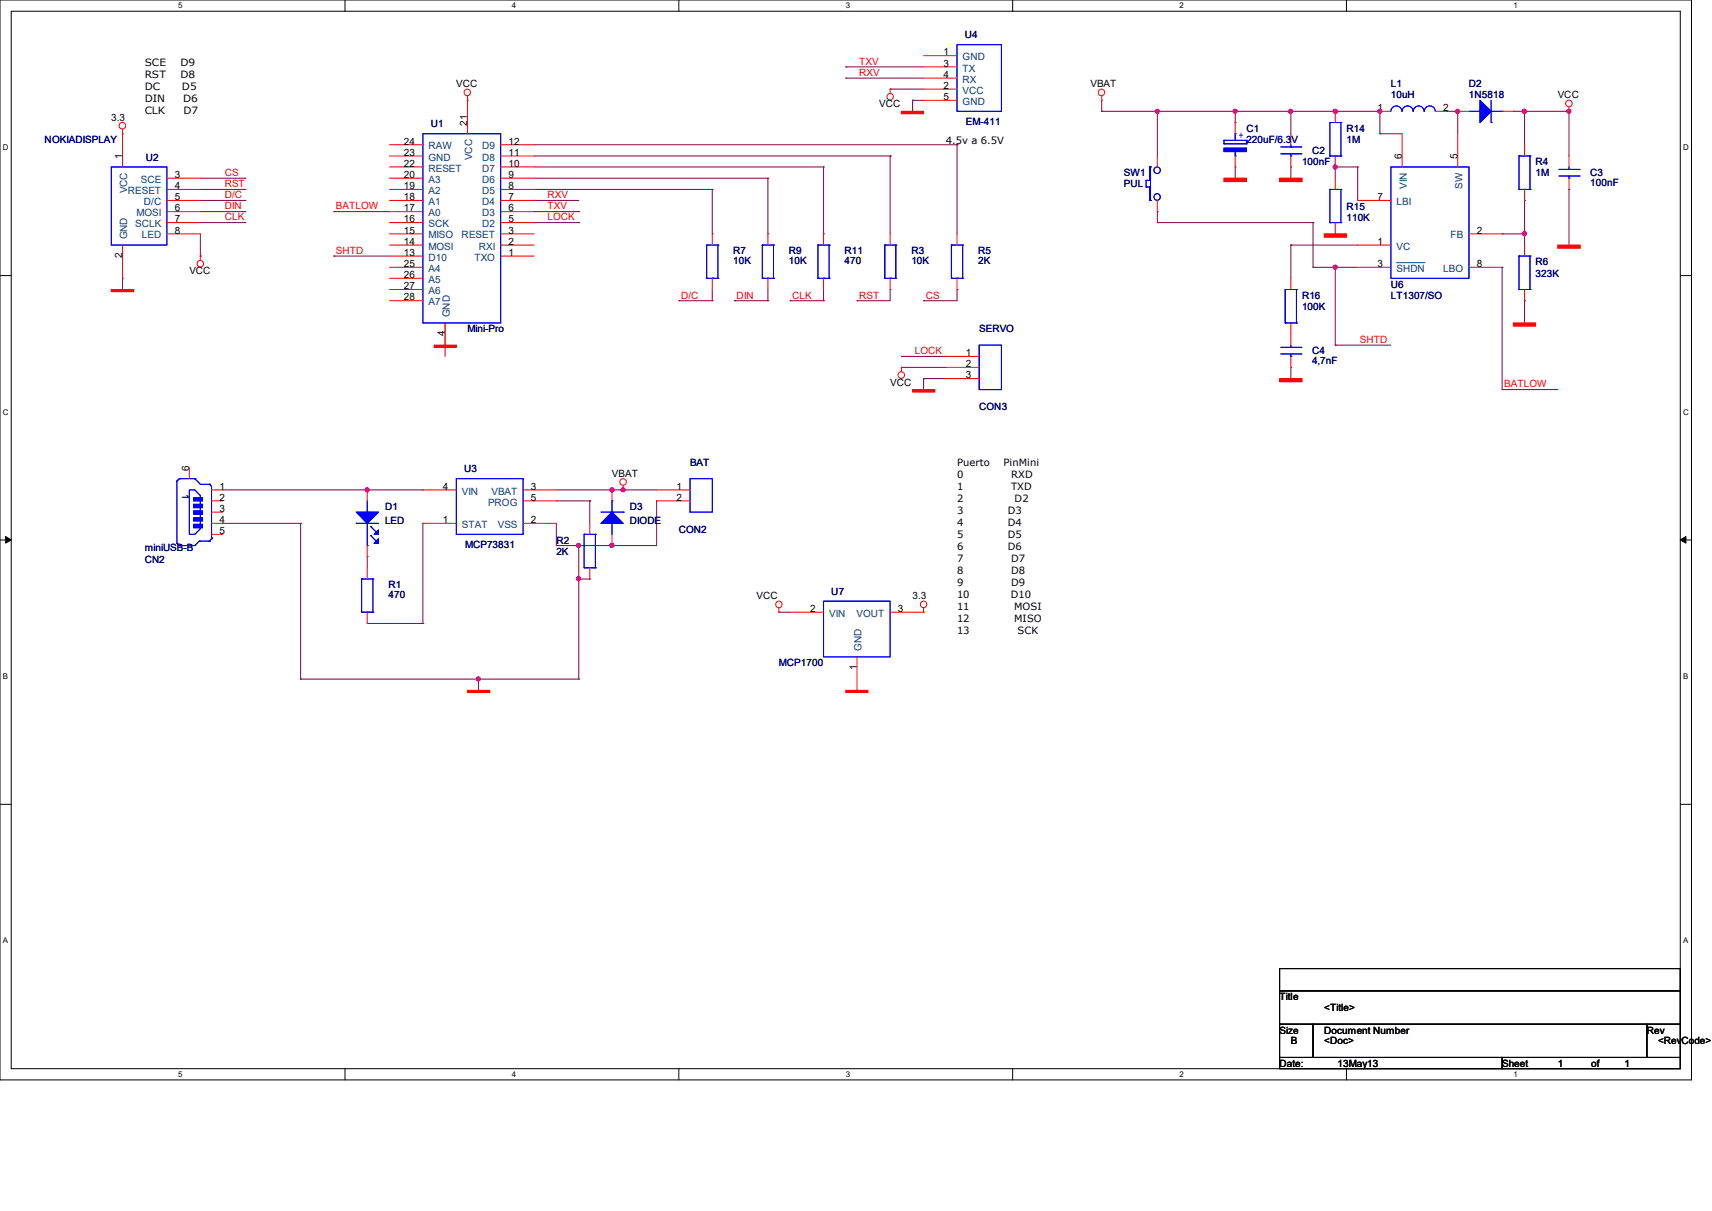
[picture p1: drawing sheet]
<svg xmlns="http://www.w3.org/2000/svg" width="297mm" height="210mm" viewBox="0 0 297 210" stroke-linecap="round" stroke-linejoin="round" font-family="sans-serif">
<path d="M0 0h293.5v187.3h-293.5zM1.9 1.9h289.6v183.4h-289.6z" fill="none" stroke="#000" stroke-width=".17"/>
<g fill="#fff">
<path d="M30.9 .2h.8v1.5h-.8z"/>
<path d="M30.9 185.5h.8v1.6h-.8z"/>
</g>
<path d="M59.9 0v1.9M59.9 185.3v2" fill="none" stroke="#000" stroke-width=".17"/>
<g fill="#fff">
<path d="M88.8 .2h.8v1.5h-.8z"/>
<path d="M88.8 185.5h.8v1.6h-.8z"/>
</g>
<path d="M117.8 0v1.9M117.8 185.3v2" fill="none" stroke="#000" stroke-width=".17"/>
<g fill="#fff">
<path d="M146.7 .2h.8v1.5h-.8z"/>
<path d="M146.7 185.5h.8v1.6h-.8z"/>
</g>
<path d="M175.7 0v1.9M175.7 185.3v2" fill="none" stroke="#000" stroke-width=".17"/>
<g fill="#fff">
<path d="M204.6 .2h.8v1.5h-.8z"/>
<path d="M204.6 185.5h.8v1.6h-.8z"/>
</g>
<path d="M233.6 0v1.9M233.6 185.3v2" fill="none" stroke="#000" stroke-width=".17"/>
<g fill="#fff">
<path d="M262.6 .2h.7v1.5h-.7z"/>
<path d="M262.6 185.5h.7v1.6h-.7z"/>
<path d="M.5 24.8h1v1.6h-1z"/>
<path d="M292 24.8h1v1.6h-1z"/>
<path d="M.5 70.7h1v1.5h-1z"/>
<path d="M292 70.7h1v1.5h-1z"/>
</g>
<path d="M0 47.8h1.9M291.5 47.8h2" fill="none" stroke="#000" stroke-width=".17"/>
<g fill="#fff">
<path d="M.5 116.5h.9v1.6h-.9z"/>
<path d="M292 116.5h.9v1.6h-.9z"/>
</g>
<path d="M0 93.6h1.9M291.5 93.6h2" fill="none" stroke="#000" stroke-width=".17"/>
<path d="M1 93l.9 .6-.9 .6zM291.5 93.6l1-.6v1.2z" fill="#000" stroke="#000" stroke-width=".17"/>
<g fill="#fff">
<path d="M.5 162.4h.9v1.5h-.9z"/>
<path d="M292 162.4h.9v1.5h-.9z"/>
</g>
<path d="M0 139.5h1.9M291.5 139.5h2M222 168h69.5v3.8h-69.5zM222 171.8h69.5v5.8h-69.5zM222 177.6h5.8v5.8h-5.8zM227.8 177.6h57.9v5.8h-57.9zM285.7 177.6h5.8v5.8h-5.8zM222 183.4h38.6v1.9h-38.6zM260.6 183.4h30.9v1.9h-30.9z" fill="none" stroke="#000" stroke-width=".17"/>
<g fill="none" stroke="#800040" stroke-width=".17">
<path d="M146.7 13.5h.1M146.7 11.6h.1M146.7 13.5h13.5M146.7 11.6h13.5M154.4 15.5h.1M154.4 15.5h5.8M158.3 17.4h.1M158.3 17.4h1.9M158.3 17.4v1.9M191.1 19.3h.1M191.1 19.3h48.3M191.1 17.4v1.9"/>
<path d="M200.8 19.3h.1M200.8 19.3v7.8M214.3 19.3h.1M214.3 19.3v2M223.9 19.3h.1M223.9 19.3v3.9M231.6 19.3h.1M239.4 19.3h.1M239.4 19.3v3.9M251 19.3h.1M251 19.3h1.9M252.9 19.3h.1"/>
<path d="M252.9 19.3v3.9M262.6 19.3h.1M262.6 19.3h9.6M264.5 19.3h.1M264.5 19.3v5.8M272.2 19.3h.1M272.2 19.3v7.8M34.8 32.9h7.7M34.8 36.7h7.7M34.8 30.9h7.7M34.8 34.8h7.7M34.8 38.6h7.7"/>
<path d="M42.5 32.9h.1M42.5 30.9h.1M42.5 34.8h.1M42.5 36.7h.1M42.5 38.6h.1M57.9 36.7h.1M57.9 36.7h9.7M92.7 34.8h.1M92.7 32.9h30.9M92.7 36.7h7.7M92.7 30.9h40.5M92.7 34.8h7.7"/>
<path d="M92.7 38.6h7.7M92.7 29h50.2M92.7 27.1h61.7M92.7 25.1h73.3M100.4 36.7h.1M100.4 38.6h.1M123.6 32.9h.1M123.6 32.9v7.7M133.2 30.9h.1M133.2 30.9v9.7M142.9 29h.1M142.9 29v11.6"/>
<path d="M154.4 27.1h.1M154.4 27.1v13.5M166 25.1h.1M166 25.1v15.5M200.8 38.6h.1M200.8 36.7h.1M200.8 38.6h27M200.8 36.7v1.9M214.3 29h.1M214.3 21.3h.1M214.3 29v1.9M223.9 29h.1"/>
<path d="M223.9 29v1.9M227.8 38.6h.1M227.8 38.6v7.8M231.6 29h.1M231.6 29h3.9M231.6 29v1.9M235.5 29h.1M235.5 29v5.8M239.4 23.2h.1M239.4 23.2h3.8M264.5 34.8h.1M264.5 34.8v7.7"/>
<path d="M272.2 32.9h.1M272.2 32.9v9.6M21.3 48.3h.1M21.3 48.3v1.9M34.8 44.4h.1M34.8 40.6v3.8M57.9 44.4h.1M57.9 44.4h9.7M77.2 59.9h.1M77.2 56v3.9M117.8 52.2h.1M117.8 52.2h5.8"/>
<path d="M123.6 40.6h.1M123.6 52.2h.1M123.6 50.2v2M127.4 52.2h.1M127.4 52.2h5.8M133.2 40.6h.1M133.2 52.2h.1M133.2 50.2v2M137.1 52.2h.1M137.1 52.2h5.8M142.9 40.6h.1M142.9 52.2h.1"/>
<path d="M142.9 50.2v2M148.7 52.2h.1M154.4 50.2h.1M154.4 50.2v2h-5.7M160.2 52.2h.1M166 50.2h.1M166 50.2v2h-5.8M223.9 42.5h.1M223.9 42.5v5.8M223.9 42.5h11.6M227.8 46.4h.1M227.8 46.4h7.7"/>
<path d="M231.6 46.4h.1M231.6 59.9h.1M231.6 46.4v13.5M231.6 59.9h9.7M260.6 46.4h.1M260.6 40.6h.1M260.6 46.4v21.2M260.6 40.6h3.9M264.5 40.6h.1M264.5 52.2h.1M264.5 52.2v3.8M156.4 63.7h.1"/>
<path d="M156.4 61.8h.1M156.4 63.7h7.7M156.4 61.8h7.7M160.2 65.7h.1M160.2 65.7h3.9M160.2 65.7v1.9M223.9 63.7h.1M223.9 63.7v2M260.6 67.6h.1M260.6 67.6h9.7M38.6 85h34.8M38.6 90.8h13.6"/>
<path d="M52.2 90.8h.1M52.2 90.8v27M63.7 96.5h.1M63.7 85h.1M63.7 96.5v2M73.4 85h.1M73.4 90.8h.1M73.4 90.8v17.3M96.5 94.6h.1M96.5 85h17.4M96.5 90.8v3.8M96.5 86.9h5.8"/>
<path d="M100.4 94.6h.1M100.4 94.6v23.2M102.3 86.9h.1M102.3 86.9v3.9M106.2 85h.1M106.2 94.6h.1M108.1 85h.1M113.9 86.9h.1M113.9 86.9v7.7h-17.4M52.2 117.8h.1M52.2 117.8h48.2M63.7 108.1h9.7"/>
<path d="M73.4 108.1h.1M83 117.8h.1M83 117.8v1.9M100.4 100.4h.1M100.4 117.8h.1M100.4 100.4h1.9M102.3 100.4h.1M135.1 106.2h.1M135.1 106.2h2"/>
</g>
<g fill="#f0f" stroke="#f0f" stroke-width=".17">
<circle cx="106.2" cy="84.9" r=".37"/>
<circle cx="106.2" cy="94.6" r=".37"/>
<circle cx="63.7" cy="84.9" r=".36"/>
<circle cx="83" cy="117.8" r=".36"/>
<circle cx="231.7" cy="46.3" r=".37"/>
<circle cx="252.9" cy="19.3" r=".36"/>
<circle cx="231.7" cy="29" r=".37"/>
<circle cx="223.9" cy="19.3" r=".36"/>
<circle cx="214.3" cy="19.3" r=".36"/>
<circle cx="239.4" cy="19.3" r=".36"/>
<circle cx="231.7" cy="19.3" r=".37"/>
<circle cx="264.5" cy="40.5" r=".37"/>
<circle cx="264.5" cy="19.3" r=".37"/>
<circle cx="272.2" cy="19.3" r=".36"/>
<circle cx="200.8" cy="19.3" r=".36"/>
<circle cx="108.1" cy="84.9" r=".36"/>
<circle cx="100.4" cy="100.4" r=".37"/>
<circle cx="100.4" cy="94.6" r=".37"/>
</g>
<g fill="none" stroke="#f00" stroke-width=".17">
<path d="M81.1 17.4h.1M81.1 16.6v6.6M154.4 15.5h.1M154.4 15.5v.7M160.2 9.7h5.8M160.2 11.6h5.8M160.2 13.5h5.8M160.2 15.5h5.8M160.2 17.4h5.8M191.1 17.4h.1M191.1 16.6v.8M231.6 19.3v2"/>
<path d="M239.4 19.3h1.9M249 19.3h2M252.9 19.3h1.9M260.6 19.3h2M272.2 19.3h.1M272.2 18.5v.8M21.3 23.2h.1M21.3 22.4v6.6M29 30.9h5.8M29 32.9h5.8M29 34.8h5.8M29 36.7h5.8"/>
<path d="M29 38.6h5.8M67.6 30.9h5.8M67.6 32.9h5.8M67.6 34.8h5.8M67.6 36.7h5.8M67.6 38.6h5.8M67.6 25.1h5.8M67.6 27.1h5.8M67.6 29h5.8M86.9 30.9h5.8M86.9 32.9h5.8M86.9 34.8h5.8"/>
<path d="M86.9 36.7h5.8M86.9 38.6h5.8M86.9 25.1h5.8M86.9 27.1h5.8M86.9 29h5.8M200.8 27.1v1.9M200.8 34.8v1.9M214.3 21.3v1.9M214.3 27.1v1.9M223.9 23.2v1.9M223.9 27.1v1.9M231.6 27.1v1.9"/>
<path d="M231.6 30.9v2M231.6 38.6v2M235.5 34.8h5.8M243.2 23.2v5.8M252.9 23.2v5.8M264.5 25.1v2M264.5 32.9v1.9M272.2 27.1v1.9M272.2 30.9v2M21.3 42.5v5.8M29 40.6h5.8M34.8 44.4h.1"/>
<path d="M34.8 44.4v.8M67.6 40.6h5.8M67.6 42.5h5.8M67.6 46.4h5.8M67.6 44.4h5.8M67.6 48.3h5.8M67.6 50.2h5.8M67.6 52.2h5.8M77.2 56v5.8M86.9 40.6h5.8M86.9 42.5h5.8M86.9 44.4h5.8"/>
<path d="M123.6 40.6v1.9M123.6 48.3v1.9M133.2 40.6v1.9M133.2 48.3v1.9M142.9 40.6v1.9M142.9 48.3v1.9M154.4 40.6v1.9M154.4 48.3v1.9M166 40.6v1.9M166 48.3v1.9M223.9 48.3v1.9M223.9 56v3.9"/>
<path d="M235.5 42.5h5.8M235.5 46.4h5.8M254.8 40.6h5.8M254.8 46.4h5.8M264.5 42.5v1.9M264.5 50.2v2M156.4 63.7h.1M156.4 63.7v.8M164.1 61.8h5.8M164.1 63.7h5.8M164.1 65.7h5.8M223.9 61.8v1.9"/>
<path d="M32.9 81.1v1.9M36.7 85h1.9M36.7 86.9h1.9M36.7 88.8h1.9M36.7 90.8h1.9M36.7 92.7h1.9M63.7 85v1.9M63.7 94.6v1.9M63.7 98.5v1.9M73.4 85h5.8M73.4 90.8h5.8M90.8 85h5.7"/>
<path d="M90.8 86.9h5.7M90.8 90.8h5.7M102.3 90.8v1.9M102.3 98.5v1.9M106.2 85v1.9M106.2 92.7v1.9M108.1 85h.1M108.1 84.2v.8M113.9 85h5.8M113.9 86.9h5.8M63.7 106.2v1.9M135.1 106.2h.1"/>
<path d="M135.1 105.4v.8M137.1 106.2h5.8M148.7 113.9v5.8M154.4 106.2h5.8M160.2 106.2h.1M160.2 105.4v.8"/>
<circle cx="81.1" cy="16" r=".56"/>
<circle cx="154.4" cy="16.8" r=".56"/>
<circle cx="191.1" cy="16" r=".56"/>
<circle cx="272.2" cy="17.9" r=".57"/>
<circle cx="21.2" cy="21.8" r=".57"/>
<circle cx="34.7" cy="45.7" r=".56"/>
<circle cx="156.4" cy="65" r=".57"/>
<circle cx="108.1" cy="83.6" r=".57"/>
<circle cx="135.1" cy="104.8" r=".56"/>
<circle cx="160.2" cy="104.8" r=".56"/>
</g>
<g fill="#f00" stroke="#f00" stroke-width=".17">
<path d="M75.3 59.9h3.9v.3h-3.9z" fill-rule="evenodd"/>
<path d="M146.7 119.7h3.9v.4h-3.9z" fill-rule="evenodd"/>
<path d="M19.3 50.2h3.9v.4h-3.9z" fill-rule="evenodd"/>
<path d="M156.4 19.3h3.8v.4h-3.8z" fill-rule="evenodd"/>
<path d="M158.3 67.6h3.9v.4h-3.9z" fill-rule="evenodd"/>
<path d="M212.3 30.9h3.9v.6h-3.9z" fill-rule="evenodd"/>
<path d="M222 30.9h3.9v.6h-3.9z" fill-rule="evenodd"/>
<path d="M229.7 40.6h3.9v.5h-3.9z" fill-rule="evenodd"/>
<path d="M222 65.7h3.9v.5h-3.9z" fill-rule="evenodd"/>
<path d="M262.6 56h3.8v.6h-3.8z" fill-rule="evenodd"/>
<path d="M270.3 42.5h3.9v.6h-3.9z" fill-rule="evenodd"/>
<path d="M81.1 119.7h3.9v.4h-3.9z" fill-rule="evenodd"/>
</g>
<g fill="none" stroke="#00f" stroke-width=".17">
<path d="M166 7.7h7.7v11.6h-7.7zM241.3 19.3a.95 .95 0 0 1 1-.9 .95 .95 0 0 1 .9 .9M243.2 19.3a.95 .95 0 0 1 1-.9 .95 .95 0 0 1 1 .9M245.2 19.3a.93 .93 0 0 1 .9-.9 .93 .93 0 0 1 1 .9M247.1 19.3a.95 .95 0 0 1 1-.9 .95 .95 0 0 1 .9 .9M254.8 19.3h2M256.8 19.3h.1M258.7 17.4v3.9M258.7 19.3h1.9M260.6 19.3h.1M19.3 29h9.7v13.5h-9.7zM73.4 23.2h13.5v32.8h-13.5z"/>
<path d="M198.8 31.3h.1M198.8 32.4h.1M198.8 31.3h.6M198.8 31.3v1.1M198.8 32.4h.6M199.4 29h.1M199.4 31.3h.1M199.4 32.4h.1M199.4 34.8h.1M199.4 29h.2M199.4 29v2.3M199.4 32.4v2.4"/>
<path d="M199.4 34.8h.2M199.6 29h.1M199.6 34.8h.1M199.6 29v5.8M212.3 24.9h.1M212.3 24.3h.1M212.3 24.9h3.9M212.3 24.3v.6M212.3 24.3h3.9M214.3 23.2h.1M214.3 27.1h.1M214.3 23.2v1.1"/>
<path d="M214.3 26.3v.8M216.2 24.3h.1M216.2 24.9h.1M216.2 24.3v.6M222.2 26.7h3.5M222.2 25.5h3.5M223.9 27.1h.1M223.9 25.5h.1M223.9 25.1v.4M223.9 26.7v.4M225.7 26.7h.1M225.7 25.5h.1"/>
<path d="M230.7 38.6h.1M230.7 32.9h.1M230.7 27.1h.1M230.7 21.3h.1M230.7 32.9h1.9M230.7 27.1h1.9M230.7 38.6h1.9M230.7 21.3v5.8M230.7 32.9v5.7M230.7 21.3h1.9M231.6 38.6h.1M231.6 27.1h.1"/>
<path d="M232.6 32.9h.1M232.6 38.6h.1M232.6 21.3h.1M232.6 27.1h.1M232.6 21.3v5.8M232.6 32.9v5.7M241.3 29h13.5v19.3h-13.5zM258.7 21.3h.1M263.5 32.9h.1M263.5 27.1h.1M263.5 32.9h1.9M263.5 27.1v5.8"/>
<path d="M263.5 27.1h1.9M264.5 32.9h.1M265.4 27.1h.1M265.4 32.9h.1M265.4 27.1v5.8M270.5 30.5h3.4M270.5 29.4h3.4M272.2 30.9h.1M272.2 29.4h.1M272.2 29v.4M272.2 30.5v.4M273.9 30.5h.1"/>
<path d="M273.9 29.4h.1M122.6 48.3h.1M122.6 42.5h.1M122.6 48.3h1.9M122.6 42.5h1.9M122.6 42.5v5.8M123.6 48.3h.1M124.5 42.5h.1M124.5 48.3h.1M124.5 42.5v5.8M132.2 48.3h.1M132.2 42.5h.1"/>
<path d="M132.2 48.3h2M132.2 42.5h2M132.2 42.5v5.8M133.2 48.3h.1M134.2 42.5h.1M134.2 48.3h.1M134.2 42.5v5.8M141.9 48.3h.1M141.9 42.5h.1M141.9 48.3h1.9M141.9 42.5h1.9M141.9 42.5v5.8"/>
<path d="M142.9 48.3h.1M143.8 42.5h.1M143.8 48.3h.1M143.8 42.5v5.8M153.5 48.3h.1M153.5 42.5h.1M153.5 48.3h1.9M153.5 42.5v5.8M153.5 42.5h1.9M154.4 48.3h.1M155.4 42.5h.1M155.4 48.3h.1"/>
<path d="M155.4 42.5v5.8M165.1 48.3h.1M165.1 42.5h.1M165.1 48.3h1.9M165.1 42.5h1.9M165.1 42.5v5.8M166 48.3h.1M167 42.5h.1M167 48.3h.1M167 42.5v5.8M169.9 59.9h3.8v7.7h-3.8zM223 56h.1"/>
<path d="M223 50.2h.1M223 56h1.9M223 50.2v5.8M223 50.2h1.9M223.9 56h.1M223.9 59.9v.3M224.9 50.2h.1M224.9 56h.1M224.9 50.2v5.8M263.5 50.2h.1M263.5 44.4h.1M263.5 50.2h1.9"/>
<path d="M263.5 44.4v5.8M263.5 44.4h1.9M264.5 50.2h.1M265.4 44.4h.1M265.4 50.2h.1M265.4 44.4v5.8M222.2 61.4h3.5M222.2 60.2h3.5M223.9 61.8h.1M223.9 60.2h.1M223.9 61.4v.4M225.7 61.4h.1"/>
<path d="M225.7 60.2h.1M30.7 83.4h.1M30.7 94.2h.1M30.7 83.4v10.8M30.7 94.2l.4 .4h2.7M31.1 83h.1M31.1 83h2.7M31.1 83l-.4 .4M32.9 85h.9l1 .9v5.8l-1 1h-.9zM33.8 83h.1M33.8 94.6h.1M33.8 83l1 1h1.5"/>
<path d="M34.6 93.9h.1M34.6 93.9h1.7M34.6 93.9l-.8 .7M36.3 84h.1M36.3 93.9h.1M36.3 84l.4 .4v8.9M36.7 93.3h.1M36.7 93.4h.1M36.7 93.4l-.4 .5M61.8 90.8h.1M61.8 90.8h3.9M63.7 88.8h.1"/>
<path d="M63.7 94.6h.1M63.7 86.9v1.9M63.7 90.8v3.8M64.3 91.3h.1M64.3 92.9h.1M64.3 91.3l1 1M64.3 92.9l1 1M79.2 83h11.6v9.7h-11.6zM101.3 98.5h.1M101.3 92.7h.1M101.3 92.7h2M101.3 98.5h2"/>
<path d="M101.3 92.7v5.8M102.3 92.7h.1M103.3 92.7h.1M103.3 98.5h.1M103.3 92.7v5.8M104.3 88.8h3.8M106.2 90.8h.1M106.2 86.9h.1M106.2 86.9v1.9M106.2 90.8v1.9M108.1 88.8h.1M119.7 83h3.9v5.8h-3.9z"/>
<path d="M62.7 106.2h.1M62.7 100.4h.1M62.7 106.2h2M62.7 100.4v5.8M62.7 100.4h2M63.7 106.2h.1M64.7 100.4h.1M64.7 106.2h.1M64.7 100.4v5.8M142.9 104.3h11.5v9.6h-11.5z"/>
<circle cx="200.7" cy="29.5" r=".56"/>
<circle cx="200.7" cy="34.2" r=".56"/>
</g>
<g fill="#00f" stroke="#00f" stroke-width=".17">
<path d="M106.2 88.8l1.9 2h-3.8z"/>
<path d="M256.8 17.4l1.9 1.9-1.9 2z"/>
<path d="M61.8 88.8h3.9l-2 2z"/>
<path d="M65.7 91.9v.8h-.8z"/>
<path d="M65.7 93.4v.8h-.8z"/>
<path d="M33.6 86.3h1.5v.6h-1.5z" fill-rule="evenodd"/>
<path d="M33.6 87.5h1.5v.6h-1.5z" fill-rule="evenodd"/>
<path d="M33.6 88.6h1.5v.6h-1.5z" fill-rule="evenodd"/>
<path d="M33.6 89.8h1.5v.5h-1.5z" fill-rule="evenodd"/>
<path d="M33.6 90.9h1.5v.6h-1.5z" fill-rule="evenodd"/>
<path d="M33.6 86.3h1.5v.6h-1.5z" fill-rule="evenodd"/>
<path d="M33.6 87.5h1.5v.6h-1.5z" fill-rule="evenodd"/>
<path d="M33.6 88.6h1.5v.6h-1.5z" fill-rule="evenodd"/>
<path d="M33.6 89.8h1.5v.5h-1.5z" fill-rule="evenodd"/>
<path d="M33.6 90.9h1.5v.6h-1.5z" fill-rule="evenodd"/>
<path d="M212.3 25.7h3.9v.6h-3.9z" fill-rule="evenodd"/>
<path d="M212.3 25.7h3.9v.6h-3.9z" fill-rule="evenodd"/>
</g>
<path d="M242.3 45.6h4.9" fill="none" stroke="#004080" stroke-width=".17"/>
<g font-size="1.7">
<text x="25.1" y="11.4">SCE</text>
<text x="31.3" y="11.4">D9</text>
<text x="163.7" y="9.6">1</text>
<text x="163.7" y="11.6">3</text>
<text x="25.1" y="13.5">RST</text>
<text x="25.1" y="15.5">DC</text>
<text x="25.1" y="17.6">DIN</text>
<text x="31.3" y="13.5">D8</text>
<text x="31.6" y="15.5">D5</text>
<text x="31.8" y="17.6">D6</text>
<text x="79.2" y="15.2">VCC</text>
<text x="163.7" y="13.5">4</text>
<text x="163.7" y="15.4">2</text>
<text x="163.7" y="17.4">5</text>
<text x="189.2" y="15.2">VBAT</text>
<text x="270.2" y="17.1">VCC</text>
<text x="19.3" y="20.9">3.3</text>
<text x="25.1" y="19.7">CLK</text>
<text x="31.8" y="19.7">D7</text>
<text x="81.1" y="21.8" transform="rotate(-90 81.1 21.8)">21</text>
<text x="152.5" y="18.6">VCC</text>
<text x="239" y="19.3">1</text>
<text x="250.4" y="19.3">2</text>
<text x="21.2" y="27.6" transform="rotate(-90 21.2 27.6)">1</text>
<text x="70.1" y="25.1">24</text>
<text x="70.1" y="27">23</text>
<text x="70.1" y="28.9">22</text>
<text x="88.2" y="25.1">12</text>
<text x="88.2" y="27">11</text>
<text x="88.2" y="28.9">10</text>
<text x="164.1" y="24.9">4.5v a 6.5V</text>
<text x="243.2" y="27.6" transform="rotate(-90 243.2 27.6)">6</text>
<text x="252.9" y="27.6" transform="rotate(-90 252.9 27.6)">5</text>
<text x="30.3" y="30.9">3</text>
<text x="30.3" y="32.8">4</text>
<text x="30.3" y="34.7">5</text>
<text x="70.1" y="30.9">20</text>
<text x="70.1" y="32.8">19</text>
<text x="70.1" y="34.7">18</text>
<text x="88.2" y="30.9">9</text>
<text x="88.2" y="32.8">8</text>
<text x="88.2" y="34.7">7</text>
<text x="239" y="34.7">7</text>
<text x="30.3" y="36.7">6</text>
<text x="30.3" y="38.6">7</text>
<text x="30.3" y="40.5">8</text>
<text x="70.1" y="36.7">17</text>
<text x="70.1" y="38.6">16</text>
<text x="70.1" y="40.5">15</text>
<text x="88.2" y="36.7">6</text>
<text x="88.2" y="38.6">5</text>
<text x="88.2" y="40.5">3</text>
<text x="256.2" y="40.5">2</text>
<text x="21.2" y="44.8" transform="rotate(-90 21.2 44.8)">2</text>
<text x="32.8" y="47.6">VCC</text>
<text x="70.1" y="42.5">14</text>
<text x="70.1" y="44.4">13</text>
<text x="70.1" y="46.3">25</text>
<text x="88.2" y="42.5">2</text>
<text x="88.2" y="44.4">1</text>
<text x="239" y="42.5">1</text>
<text x="239" y="46.3">3</text>
<text x="256.2" y="46.3">8</text>
<text x="70.1" y="48.2">26</text>
<text x="70.1" y="50.2">27</text>
<text x="70.1" y="52.1">28</text>
<text x="77.2" y="58.3" transform="rotate(-90 77.2 58.3)">4</text>
<text x="167.6" y="61.8">1</text>
<text x="167.6" y="63.7">2</text>
<text x="167.6" y="65.6">3</text>
<text x="154.4" y="66.9">VCC</text>
<text x="32.8" y="81.7" transform="rotate(-90 32.8 81.7)">6</text>
<text x="106.2" y="82.7">VBAT</text>
<text x="166" y="80.9">Puerto</text>
<text x="166" y="83">0</text>
<text x="174.1" y="80.9">PinMini</text>
<text x="175.4" y="83">RXD</text>
<text x="38.1" y="84.9">1</text>
<text x="38.1" y="86.8">2</text>
<text x="38.1" y="88.8">3</text>
<text x="76.8" y="84.9">4</text>
<text x="92.1" y="84.9">3</text>
<text x="92.1" y="86.8">5</text>
<text x="117.4" y="84.9">1</text>
<text x="117.4" y="86.8">2</text>
<text x="166" y="85">1</text>
<text x="166" y="87.1">2</text>
<text x="166" y="89.2">3</text>
<text x="174.8" y="89.2">D3</text>
<text x="175.4" y="85">TXD</text>
<text x="176" y="87.1">D2</text>
<text x="38.1" y="90.7">4</text>
<text x="38.1" y="92.6">5</text>
<text x="76.8" y="90.7">1</text>
<text x="92.1" y="90.7">2</text>
<text x="166" y="91.3">4</text>
<text x="166" y="93.3">5</text>
<text x="166" y="95.4">6</text>
<text x="174.8" y="91.3">D4</text>
<text x="174.8" y="93.3">D5</text>
<text x="174.8" y="95.4">D6</text>
<text x="166" y="97.5">7</text>
<text x="166" y="99.6">8</text>
<text x="166" y="101.6">9</text>
<text x="175.4" y="97.5">D7</text>
<text x="175.4" y="99.6">D8</text>
<text x="175.4" y="101.6">D9</text>
<text x="131.3" y="103.9">VCC</text>
<text x="140.5" y="106.1">2</text>
<text x="155.8" y="106.1">3</text>
<text x="158.3" y="103.9">3.3</text>
<text x="166" y="103.7">10</text>
<text x="166" y="105.8">11</text>
<text x="166" y="107.9">12</text>
<text x="175.3" y="103.7">D10</text>
<text x="175.9" y="105.8">MOSI</text>
<text x="175.9" y="107.9">MISO</text>
<text x="166" y="109.9">13</text>
<text x="176.5" y="109.9">SCK</text>
<text x="148.6" y="116.2" transform="rotate(-90 148.6 116.2)">1</text>
<text x="222" y="173.4">Title</text>
<text x="222" y="179.2">Size</text>
<text x="229.7" y="175.3">&lt;Title&gt;</text>
<text x="229.7" y="179.2">Document Number</text>
<text x="285.7" y="179.2">Rev</text>
<text x="222" y="185">Date:</text>
<text x="223.9" y="181.1">B</text>
<text x="229.7" y="181.1">&lt;Doc&gt;</text>
<text x="232.1" y="185">13May13</text>
<text x="260.6" y="185">Sheet</text>
<text x="270.2" y="185">1</text>
<text x="276" y="185">of</text>
<text x="281.8" y="185">1</text>
<text x="287.7" y="181.1">&lt;RevCode&gt;</text>
</g>
<g font-size="1.7" fill="#f00">
<text x="149.1" y="11.2">TXV</text>
<text x="149.1" y="13.2">RXV</text>
<text x="39" y="32.5">RST</text>
<text x="39" y="30.5">CS</text>
<text x="39" y="34.4">D/C</text>
<text x="95" y="34.4">RXV</text>
<text x="39" y="36.3">DIN</text>
<text x="39" y="38.2">CLK</text>
<text x="58.3" y="36.3">BATLOW</text>
<text x="95" y="36.3">TXV</text>
<text x="95" y="38.2">LOCK</text>
<text x="58.3" y="44">SHTD</text>
<text x="118.1" y="51.8">D/C</text>
<text x="127.8" y="51.8">DIN</text>
<text x="137.5" y="51.8">CLK</text>
<text x="149.1" y="51.8">RST</text>
<text x="160.6" y="51.8">CS</text>
<text x="235.9" y="59.5">SHTD</text>
<text x="158.7" y="61.4">LOCK</text>
<text x="261" y="67.2">BATLOW</text>
</g>
<g font-size="1.7" fill="#004080">
<text x="167" y="10.5">GND</text>
<text x="167" y="12.4">TX</text>
<text x="167" y="14.4">RX</text>
<text x="167" y="16.3">VCC</text>
<text x="167" y="18.2">GND</text>
<text x="74.3" y="25.9">RAW</text>
<text x="74.3" y="27.9">GND</text>
<text x="74.3" y="29.8">RESET</text>
<text x="81.9" y="27.8" transform="rotate(-90 81.9 27.8)">VCC</text>
<text x="83.6" y="25.9">D9</text>
<text x="83.6" y="27.9">D8</text>
<text x="83.6" y="29.8">D7</text>
<text x="22.1" y="33.5" transform="rotate(-90 22.1 33.5)">VCC</text>
<text x="22.2" y="33.7">RESET</text>
<text x="24.4" y="31.7">SCE</text>
<text x="25" y="35.6">D/C</text>
<text x="74.3" y="31.7">A3</text>
<text x="74.3" y="33.7">A2</text>
<text x="74.3" y="35.6">A1</text>
<text x="83.6" y="31.7">D6</text>
<text x="83.6" y="33.7">D5</text>
<text x="83.6" y="35.6">D4</text>
<text x="242.3" y="35.6">LBI</text>
<text x="244" y="32.8" transform="rotate(-90 244 32.8)">VIN</text>
<text x="253.7" y="32.7" transform="rotate(-90 253.7 32.7)">SW</text>
<text x="22.1" y="41.5" transform="rotate(-90 22.1 41.5)">GND</text>
<text x="23.5" y="39.4">SCLK</text>
<text x="23.7" y="37.5">MOSI</text>
<text x="24.6" y="41.4">LED</text>
<text x="74.3" y="37.5">A0</text>
<text x="74.3" y="39.4">SCK</text>
<text x="74.3" y="41.4">MISO</text>
<text x="80.1" y="41.4">RESET</text>
<text x="83.6" y="37.5">D3</text>
<text x="83.6" y="39.4">D2</text>
<text x="251.7" y="41.4">FB</text>
<text x="74.3" y="43.3">MOSI</text>
<text x="74.3" y="45.2">D10</text>
<text x="74.3" y="47.2">A4</text>
<text x="82.3" y="45.2">TXO</text>
<text x="83.1" y="43.3">RXI</text>
<text x="242.3" y="43.3">VC</text>
<text x="242.3" y="47.2">SHDN</text>
<text x="250.4" y="47.2">LBO</text>
<text x="74.3" y="49.1">A5</text>
<text x="74.3" y="51">A6</text>
<text x="74.3" y="53">A7</text>
<text x="78" y="55" transform="rotate(-90 78 55)">GND</text>
<text x="80.1" y="85.8">VIN</text>
<text x="84.7" y="87.7">PROG</text>
<text x="85.3" y="85.8">VBAT</text>
<text x="80.1" y="91.6">STAT</text>
<text x="86.4" y="91.6">VSS</text>
<text x="143.8" y="107">VIN</text>
<text x="148.6" y="107">VOUT</text>
<text x="149.5" y="112.9" transform="rotate(-90 149.5 112.9)">GND</text>
</g>
<g font-size="1.7" fill="#000080">
<text x="167.4" y="6.6">U4</text>
<text x="241.3" y="15.2">L1</text>
<text x="241.3" y="17.1">10uH</text>
<text x="254.8" y="15.2">D2</text>
<text x="254.8" y="17.1">1N5818</text>
<text x="74.7" y="22.1">U1</text>
<text x="167.6" y="21.7">EM-411</text>
<text x="216.2" y="22.9">C1</text>
<text x="233.6" y="22.9">R14</text>
<text x="7.7" y="24.8">NOKIADISPLAY</text>
<text x="25.3" y="27.9">U2</text>
<text x="216.2" y="24.8">220uF/6.3V</text>
<text x="225.9" y="28.7">100nF</text>
<text x="227.6" y="26.7">C2</text>
<text x="233.6" y="24.8">1M</text>
<text x="266.4" y="28.7">R4</text>
<text x="195" y="30.6">SW1</text>
<text x="195" y="32.5">PUL</text>
<text x="266.4" y="30.6">1M</text>
<text x="275.9" y="30.6">C3</text>
<text x="275.9" y="32.3">100nF</text>
<text x="233.6" y="36.4">R15</text>
<text x="233.6" y="38.3">110K</text>
<text x="127.2" y="44.1">R7</text>
<text x="127.2" y="45.8">10K</text>
<text x="136.9" y="44.1">R9</text>
<text x="136.9" y="45.8">10K</text>
<text x="146.5" y="44.1">R11</text>
<text x="146.5" y="45.8">470</text>
<text x="158.1" y="44.1">R3</text>
<text x="158.1" y="45.8">10K</text>
<text x="169.7" y="44.1">R5</text>
<text x="169.7" y="45.8">2K</text>
<text x="266.4" y="46">R6</text>
<text x="266.4" y="48">323K</text>
<text x="225.9" y="51.8">R16</text>
<text x="225.9" y="53.8">100K</text>
<text x="241.3" y="49.9">U6</text>
<text x="241.3" y="51.8">LT1307/SO</text>
<text x="81.1" y="57.6">Mini-Pro</text>
<text x="169.9" y="57.6">SERVO</text>
<text x="227.6" y="61.5">C4</text>
<text x="227.6" y="63.2">4,7nF</text>
<text x="169.9" y="71.1">CON3</text>
<text x="80.5" y="81.9">U3</text>
<text x="119.7" y="80.8">BAT</text>
<text x="66.8" y="88.5">D1</text>
<text x="109.3" y="88.5">D3</text>
<text x="25.1" y="95.6">miniUSB-B</text>
<text x="66.8" y="90.8">LED</text>
<text x="80.7" y="95">MCP73831</text>
<text x="96.5" y="94.3">R2</text>
<text x="109.3" y="90.8">DIODE</text>
<text x="117.8" y="92.4">CON2</text>
<text x="25.1" y="97.6">CN2</text>
<text x="96.5" y="96.2">2K</text>
<text x="67.4" y="102">R1</text>
<text x="67.4" y="103.8">470</text>
<text x="144.2" y="103.2">U7</text>
<text x="135.1" y="115.5">MCP1700</text>
</g>
<g font-size="1.7" fill="#00f">
<text x="214.9" y="24">+</text>
<text x="31.6" y="85.7" transform="rotate(90 31.6 85.7)">1</text>
</g>
<g font-size="1.4">
<text x="30.9" y="1.4">5</text>
<text x="88.8" y="1.4">4</text>
<text x="146.7" y="1.4">3</text>
<text x="204.6" y="1.4">2</text>
<text x="262.6" y="1.4">1</text>
<text x=".5" y="26.1">D</text>
<text x="292" y="26.1">D</text>
<text x=".5" y="71.9">C</text>
<text x="292" y="71.9">C</text>
<text x=".5" y="117.8">B</text>
<text x="292" y="117.8">B</text>
<text x=".5" y="163.6">A</text>
<text x="292" y="163.6">A</text>
<text x="30.9" y="186.8">5</text>
<text x="88.8" y="186.8">4</text>
<text x="146.7" y="186.8">3</text>
<text x="204.6" y="186.8">2</text>
<text x="262.6" y="186.8">1</text>
</g>
</svg>
